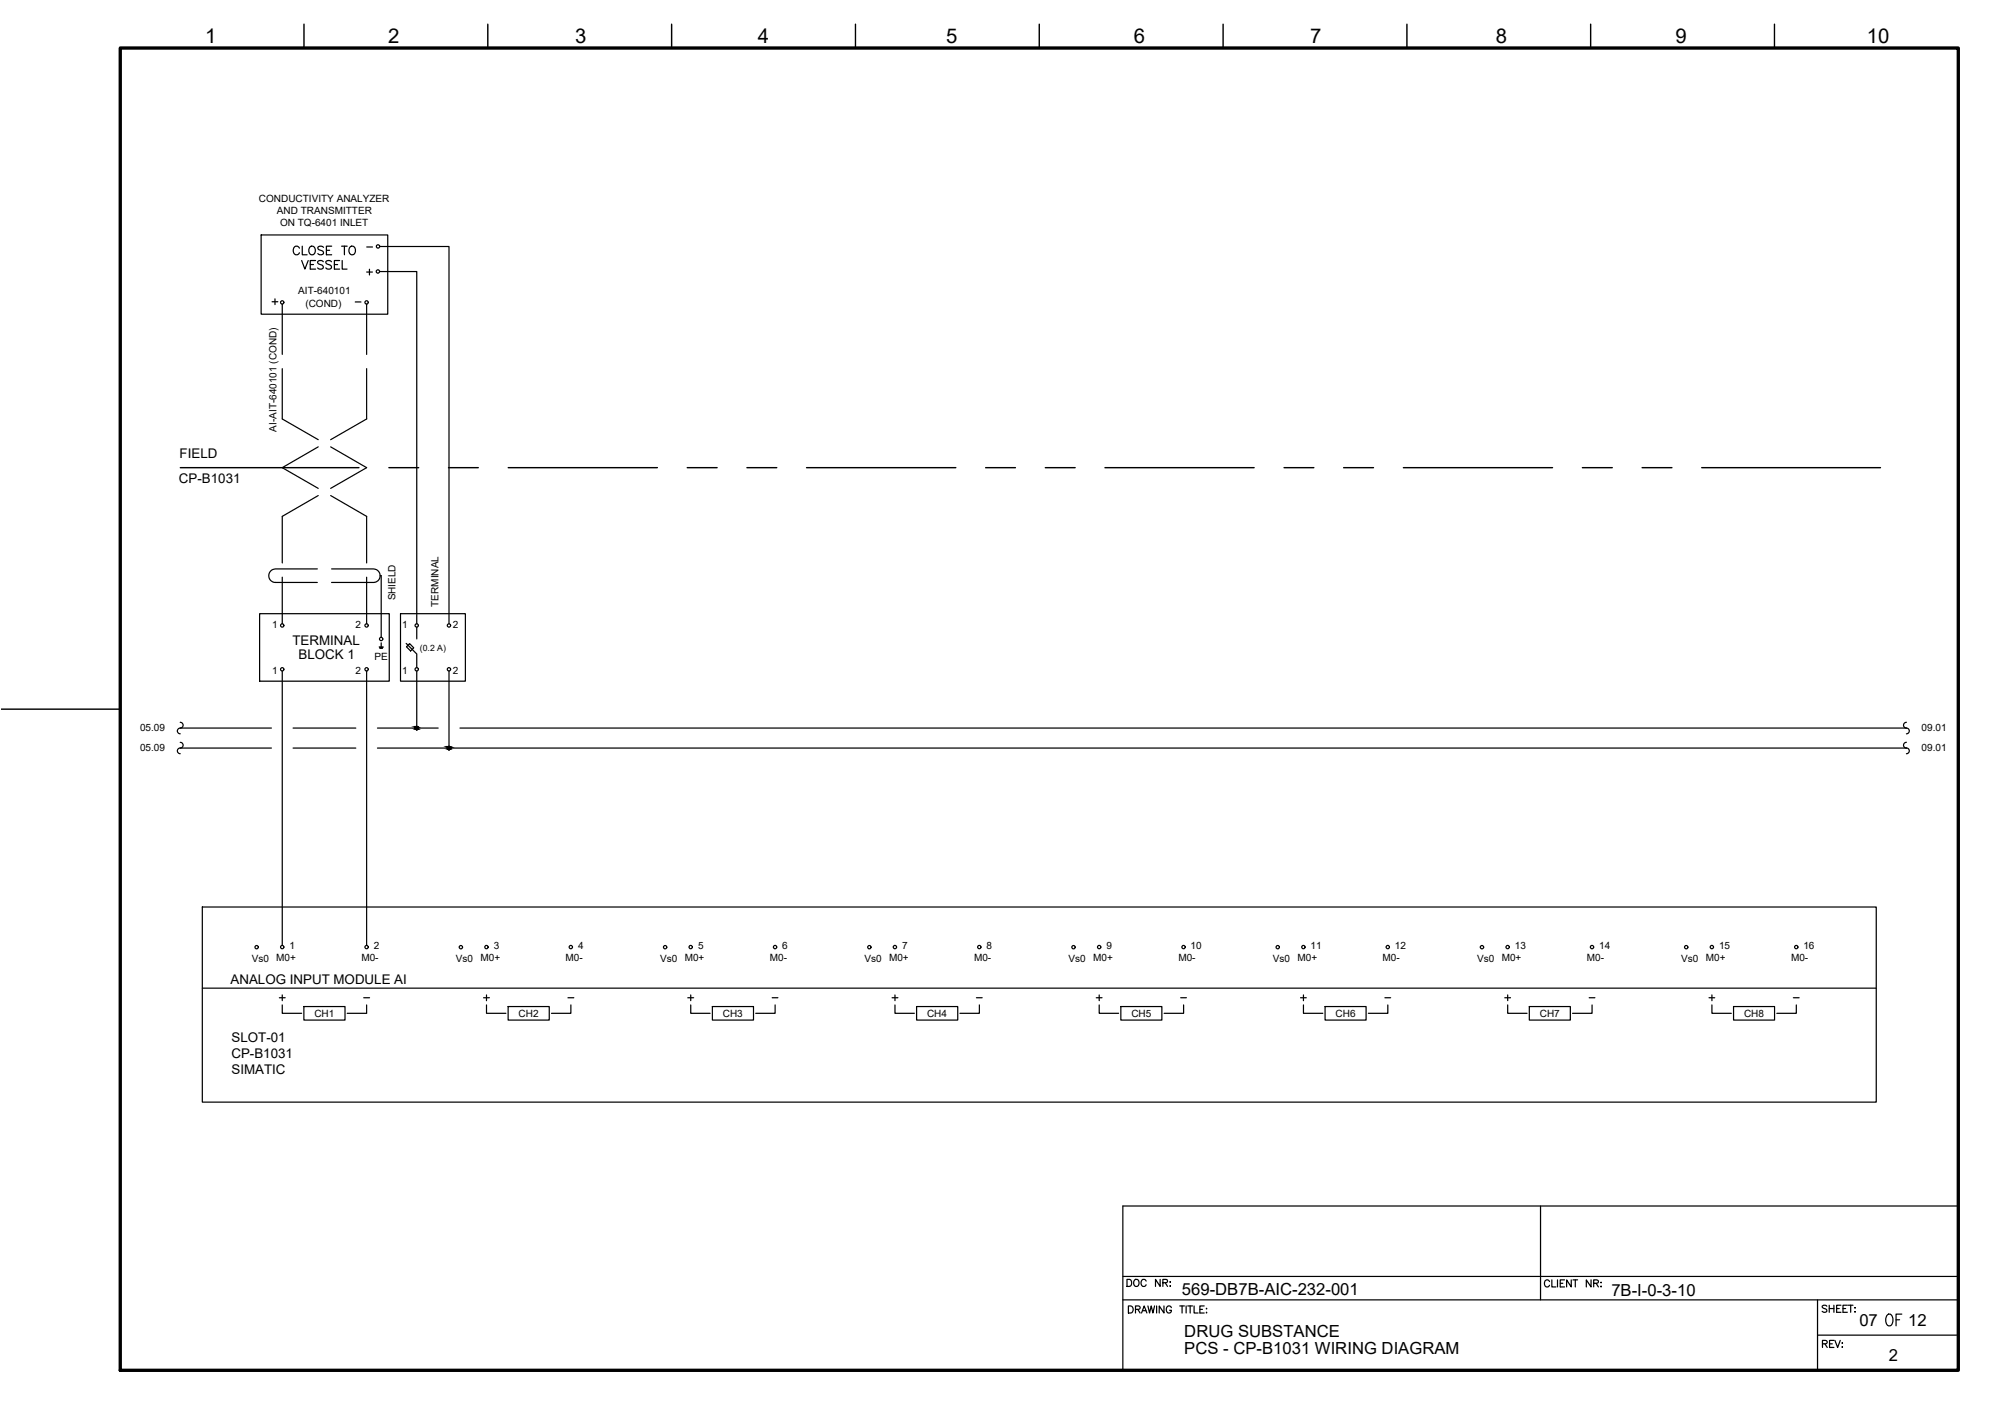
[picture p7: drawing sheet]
<svg xmlns="http://www.w3.org/2000/svg" width="420mm" height="297mm" viewBox="0 0 420 297" stroke-linecap="round" stroke-linejoin="round" font-family="sans-serif">
<!-- layer: G-TTLB-TTLB -->
<path d="M25.2 10.1h385v276.9h-385z" fill="none" stroke="#000" stroke-width=".7"/>
<!-- layer: G-TTLB-INDX -->
<path d="M63.7 5.1v5M102.2 5.1v5M140.7 5.1v5M179.2 5.1v5M217.7 5.1v5M256.2 5.1v5M294.7 5.1v5M333.2 5.1v5M371.7 5.1v5M.2 148.6h25" fill="none" stroke="#000" stroke-width=".3"/>
<!-- layer: LGSP IA4$0$LG_PLOT -->
<path d="M322.7 252.6v19.7M235.2 267.4h175M235.2 272.3h175M380.7 279.7h29.5M380.7 272.3v14.7M235.2 287h175" fill="none" stroke="#000" stroke-width=".25"/>
<!-- layer: LG_PLOT -->
<g fill="none" stroke="#000" stroke-width=".25">
<path d="M410.2 252.6h-175v34.4M236.1 268h.4a.8 .8 0 0 1 .5 .7 .8 .8 0 0 1-.5 .8h-.4zM236.3 273.6h.5a.78 .78 0 0 1 .6 .7 .78 .78 0 0 1-.6 .7h-.5zM237.7 268.1a.7 .7 0 0 1 .9 .6 .7 .7 0 0 1-.9 .7l-.3-.5 .1-.5zM237.8 274.3l.9-.1v-.5l-.9-.1v1.4M238.3 274.3l.5 .7M239.1 275l.5-1.4 .6 1.4M239.3 274.6h.7M240.1 268.4a.54 .54 0 0 0-.7-.4 .54 .54 0 0 0-.4 .6 .61 .61 0 0 0 .2 .8 .61 .61 0 0 0 .8-.1l.1-.2M240.4 273.6l.4 1.4 .3-1.4 .4 1.4 .3-1.4M242.3 273.6v1.4M243 268v1.5l-1-1.5v1.5"/>
<path d="M243.6 268.7l.8-.1 .1-.5-.9-.1v1.5M243.8 273.6v1.4l-1-1.4v1.4M244.1 268.7l.4 .8M245 268.6h.2zM245 269.4h.2zM245.3 273.9a.54 .54 0 0 0-.6-.3 .54 .54 0 0 0-.4 .5 .61 .61 0 0 0 .2 .8 .61 .61 0 0 0 .8-.1v-.3h-.3M247.1 273.6h1M247.6 273.6v1.4M248.4 273.6v1.4M248.8 273.6h1M249.3 273.6v1.4M250.1 273.6v1.4h.9"/>
<path d="M251.3 274.3h.6M252.2 273.6h-.9v1.4h.9M252.6 274.1h.2zM252.7 274.9v.1zM324.5 268.5a.54 .54 0 0 0-.6-.4 .54 .54 0 0 0-.4 .6 .6 .6 0 0 0 .2 .8 .6 .6 0 0 0 .8-.1v-.2M325 268.1v1.5h.9M326.2 268.1v1.5M326.8 268.8h.5M327.7 268.1h-.9v1.5h.9M329.1 268.1v1.5l-1-1.5v1.5M329.5 268.1h.9M329.9 268.1v1.5"/>
<path d="M333.2 268.1v1.5l-.9-1.5v1.5M333.8 268.8l.8-.1 .2-.2-.1-.2-.9-.2v1.5M334.3 268.8l.5 .8M335.3 268.6v.1zM335.3 269.4v.2zM382.6 273.6l-.3-.2-.6 .2v.3l.9 .4v.4a.63 .63 0 0 1-.9 0M383.1 273.4v1.5M383.1 274.1h1M384.1 273.4v1.5M384.7 274.1h.5M385.6 273.4h-.9v1.5h.9M386 274.1h.6"/>
<path d="M386.9 273.4h-.9v1.5h.9M387.1 273.4h1M387.6 273.4v1.5M388.5 274h.1zM388.5 274.8h.1zM381.7 281.5l.9-.1 .1-.3-.3-.3h-.7v1.5M382.2 281.5l.5 .8M383.2 281.5h.6M384.1 280.8h-.9v1.5h.9M384.3 280.8l.6 1.5 .5-1.5M385.8 281.4h.1zM385.9 282.1v.2z"/>
</g>
<!-- layer: I_DATA -->
<g fill="none" stroke="#000" stroke-width=".25">
<path d="M54.7 49.2h26.5v16.6h-26.5zM62.7 52a.67 .67 0 0 0-.7-.4 .67 .67 0 0 0-.6 .7v.4a.67 .67 0 0 0 .6 .7 .67 .67 0 0 0 .7-.5M63.2 54.6l.7 1.8 .7-1.8M63.3 51.6v1.8h1M64.9 51.8a.66 .66 0 0 1 .7-.2 .66 .66 0 0 1 .4 .7v.4a.68 .68 0 0 1-.6 .7 .68 .68 0 0 1-.7-.7zM65 55.4h.7M66.1 54.6h-1.1v1.8h1.1M67.7 54.8a.67 .67 0 0 0-.6-.3 .67 .67 0 0 0-.6 .5l.2 .3 .8 .3a.43 .43 0 0 1 0 .7 .82 .82 0 0 1-1-.2M67.8 51.8a.67 .67 0 0 0-.7-.3 .67 .67 0 0 0-.5 .5l.1 .3 .9 .3 .2 .5a.78 .78 0 0 1-1.2 0M68.4 52.4h.6M69.4 54.8a.67 .67 0 0 0-.6-.3 .67 .67 0 0 0-.6 .5l.2 .3 .9 .3a.43 .43 0 0 1 0 .7 .82 .82 0 0 1-1.1-.2M69.5 51.6h-1.1v1.8h1.1"/>
<path d="M70 55.4h.7M71.1 54.6h-1.1v1.8h1.1M71.5 51.6h1.2M71.7 54.6v1.8h1M72.1 51.6v1.8M73.4 51.7a.9 .9 0 0 1 1.1 .6 .9 .9 0 0 1-.6 1.1 .94 .94 0 0 1-.8-.7 .94 .94 0 0 1 .3-1zM57 63.2h1.2M57.6 62.6v1.2M54.4 128.6h27.1v14.1h-27.1zM79.4 135.5h.9M79.5 135.7h.7M79.6 135.8h.5"/>
<path d="M79.8 134.6v.9M83.9 128.6h13.6v14.1h-13.6zM42.4 190h350.6v40.9h-350.6zM59.1 210.5v1.8h4.1M63.6 210.8h8.7v2.9h-8.7zM76.8 210.5v1.8h-4.1M101.3 209h1.2M101.9 210.5v1.8h4.1M101.9 208.4v1.2M106.4 210.8h8.6v2.9h-8.6zM119.6 210.5v1.8h-4.1M144.1 209h1.2"/>
<path d="M144.7 210.5v1.8h4M144.7 208.4v1.2M149.2 210.8h8.6v2.9h-8.6zM162.3 210.5v1.8h-4M187.5 210.5v1.8h4M192 210.8h8.6v2.9h-8.6zM205.1 210.5v1.8h-4M230.2 210.5v1.8h4.1M234.8 210.8h8.6v2.9h-8.6zM247.9 210.5v1.8h-4.1M272.4 209h1.2M273 210.5v1.8h4.1"/>
<path d="M273 208.4v1.2M277.5 210.8h8.6v2.9h-8.6zM290.7 210.5v1.8h-4.1M315.2 209h1.2M315.8 210.5v1.8h4M315.8 208.4v1.2M320.3 210.8h8.6v2.9h-8.6zM333.5 210.5v1.8h-4.1M358.6 210.5v1.8h4M363.1 210.8h8.6v2.9h-8.6zM376.2 210.5v1.8h-4"/>
<circle cx="59.1" cy="63.3" r=".35"/>
<circle cx="59.1" cy="131" r=".35"/>
<circle cx="76.8" cy="131" r=".35"/>
<circle cx="79.8" cy="133.9" r=".35"/>
<circle cx="87.3" cy="131" r=".35"/>
<circle cx="94" cy="131" r=".35"/>
<circle cx="59.1" cy="140.2" r=".35"/>
<circle cx="76.8" cy="140.2" r=".35"/>
<circle cx="87.3" cy="140.2" r=".35"/>
<circle cx="94" cy="140.2" r=".35"/>
<circle cx="53.8" cy="198.4" r=".35"/>
<circle cx="59.1" cy="198.4" r=".35"/>
<circle cx="76.8" cy="198.4" r=".35"/>
<circle cx="96.5" cy="198.4" r=".35"/>
<circle cx="101.9" cy="198.4" r=".35"/>
<circle cx="119.6" cy="198.4" r=".35"/>
<circle cx="139.3" cy="198.4" r=".35"/>
<circle cx="144.7" cy="198.4" r=".35"/>
<circle cx="162.3" cy="198.4" r=".35"/>
<circle cx="182.1" cy="198.4" r=".35"/>
<circle cx="187.4" cy="198.4" r=".35"/>
<circle cx="205.1" cy="198.4" r=".35"/>
<circle cx="224.8" cy="198.4" r=".35"/>
<circle cx="230.2" cy="198.4" r=".35"/>
<circle cx="247.9" cy="198.4" r=".35"/>
<circle cx="267.6" cy="198.4" r=".35"/>
<circle cx="273" cy="198.4" r=".35"/>
<circle cx="290.7" cy="198.4" r=".35"/>
<circle cx="310.4" cy="198.4" r=".35"/>
<circle cx="315.8" cy="198.4" r=".35"/>
<circle cx="333.4" cy="198.4" r=".35"/>
<circle cx="353.2" cy="198.4" r=".35"/>
<circle cx="358.6" cy="198.4" r=".35"/>
<circle cx="376.2" cy="198.4" r=".35"/>
</g>
<!-- layer: I_El_CTRL -->
<g fill="none" stroke="#000" stroke-width=".25">
<path d="M79.5 56.9h7.8v73.8M79.5 51.6h14.5v79.1M59.1 63.7v10.5M59.1 77.2v10.6l7.6 4.3M76.8 63.7v10.5M76.8 77.2v10.6l-7.5 4.3M66.7 93.6l-7.6 4.4 7.6 4.3M69.3 93.6l7.5 4.4-7.5 4.3M66.5 119.2h-8.8a1.42 1.42 0 0 0-1.4 1.4 1.42 1.42 0 0 0 1.4 1.4h8.8M66.7 103.8l-7.6 4.4v9.7M69.3 103.8l7.5 4.4v9.7M69.4 119.2h8.8a1.42 1.42 0 0 1 1.4 1.4 1.42 1.42 0 0 1-1.4 1.4h-8.8"/>
<path d="M59.1 120.9v9.8M76.8 120.9v9.8M79.6 120.6h.2v12.9M37.8 151.3a.64 .64 0 0 1 .5 .8 .64 .64 0 0 1-.8 .5 .6 .6 0 0 0-.3 .6 .6 .6 0 0 0 .6 .5M37.8 155.5a.6 .6 0 0 1 .6 .6 .6 .6 0 0 1-.6 .6M37.8 156.7a.6 .6 0 0 0-.7 .6 .6 .6 0 0 0 .7 .6M59.1 140.6v57.4M76.8 140.6v57.4M399.3 151.3a.64 .64 0 0 0-.6 .8 .64 .64 0 0 0 .8 .5 .6 .6 0 0 1 .4 .6 .6 .6 0 0 1-.6 .5M399.3 155.5a.6 .6 0 0 0-.6 .6 .6 .6 0 0 0 .6 .6M399.3 156.7a.6 .6 0 0 1 .6 .6 .6 .6 0 0 1-.6 .6"/>
</g>
<!-- layer: I_EL_BLUE -->
<g fill="none" stroke="#000" stroke-width=".25">
<path d="M37.8 152.5h19.1M61.4 152.5h13.1M79.1 152.5h12.7M87.3 140.6v11.9M96.3 152.5h303"/>
<circle cx="87.3" cy="152.5" r=".35"/>
</g>
<!-- layer: I_EL_WHITE -->
<g fill="none" stroke="#000" stroke-width=".25">
<path d="M37.8 156.7h19.1M61.4 156.7h13.1M79.1 156.7h320.2M94 140.6v16.1"/>
<circle cx="94" cy="156.7" r=".35"/>
</g>
<!-- layer: I_LIMIT_LINE -->
<g fill="none" stroke="#000" stroke-width=".3">
<path d="M37.8 98h37.4M81.4 98h6.3M93.9 98h6.3M106.4 98h31.3M143.9 98h6.3M156.4 98h6.3M168.9 98h31.3M206.4 98h6.3M218.9 98h6.3M231.4 98h31.3M268.9 98h6.3M281.4 98h6.3"/>
<path d="M293.9 98h31.3M331.4 98h6.3M343.9 98h6.3M356.4 98h37.5"/>
</g>
<!-- layer: EI-CTRL -->
<path d="M85.1 134.8l2.2 2.2v2.9M85.8 134.8l.9 .9-.7 .7-.9-.9zM87.3 131.4v2.4M42.4 207h350.6" fill="none" stroke="#000" stroke-width=".25"/>
<!-- layer: I_EL_WHITE -->
<g fill="#000" stroke="#000" stroke-width=".21">
<path d="M93.9 156.4h.1z"/>
<path d="M93.9 156.4h.1zM93.9 156.4h.1z"/>
<path d="M93.9 156.4h.1zM93.8 156.4h.2z"/>
<path d="M93.8 156.4l.2 .1zM93.8 156.4l.2 .1z"/>
<path d="M93.8 156.5l.2 .1zM93.8 156.5l.2 .1z"/>
<path d="M93.7 156.6h.3zM93.7 156.6h.3z"/>
<path d="M93.7 156.6l.3 .1zM93.7 156.6l.3 .1z"/>
<path d="M94 156.4h.2zM94 156.4h.2z"/>
<path d="M94 157h.1zM94 157l.1 .1z"/>
<path d="M94 156.4h.3zM94 156.4h.3z"/>
<path d="M93.9 157h.3zM93.9 157h.2z"/>
<path d="M94 156.4h.3zM94 156.4h.3z"/>
<path d="M93.8 157h.5zM93.8 157h.4z"/>
<path d="M94 156.4l.3 .1zM94 156.4l.3 .1z"/>
<path d="M93.8 156.9h.5zM93.8 156.9l.5 .1z"/>
<path d="M94 156.5l.4 .1zM94 156.5l.4 .1z"/>
<path d="M93.7 156.9h.7zM93.7 156.9h.6z"/>
<path d="M94 156.6h.4zM94 156.6h.4z"/>
<path d="M93.7 156.8h.7zM93.7 156.8l.7 .1z"/>
<path d="M94 156.6l.4 .1zM94 156.6l.4 .1z"/>
<path d="M93.7 156.7l.7 .1zM93.7 156.7l.7 .1z"/>
<path d="M93.7 156.8h.7zM93.7 156.8h.7z"/>
</g>
<!-- layer: I_EL_BLUE -->
<g fill="#000" stroke="#000" stroke-width=".21">
<path d="M87.2 152.2h.1z"/>
<path d="M87.2 152.2h.1zM87.1 152.2h.2z"/>
<path d="M87.1 152.2l.2 .1zM87.1 152.2l.2 .1z"/>
<path d="M87.1 152.3h.2zM87.1 152.3h.2z"/>
<path d="M87 152.3l.3 .1zM87 152.3l.3 .1z"/>
<path d="M87 152.4h.3zM87 152.4h.3z"/>
<path d="M87 152.4l.3 .1zM87 152.4l.3 .1z"/>
<path d="M87.3 152.2h.1zM87.3 152.2h.1z"/>
<path d="M87.2 152.9h.2zM87.2 152.9h.1z"/>
<path d="M87.3 152.2h.2zM87.3 152.2h.2z"/>
<path d="M87.1 152.8h.4zM87.1 152.8l.3 .1z"/>
<path d="M87.3 152.2l.2 .1zM87.3 152.2l.2 .1z"/>
<path d="M87.1 152.8h.4zM87.1 152.8h.4z"/>
<path d="M87.3 152.3h.3zM87.3 152.3h.3z"/>
<path d="M87 152.8h.6zM87 152.8h.5z"/>
<path d="M87.3 152.3l.3 .1zM87.3 152.3l.3 .1z"/>
<path d="M87 152.7h.6zM87 152.7l.6 .1z"/>
<path d="M87.3 152.4h.4zM87.3 152.4h.4z"/>
<path d="M87 152.6h.6zM87 152.6l.6 .1z"/>
<path d="M87.3 152.4l.4 .1zM87.3 152.4l.4 .1z"/>
<path d="M87 152.5l.7 .1zM87 152.5l.7 .1z"/>
<path d="M87 152.6h.7zM87 152.6h.6z"/>
</g>
<text font-size="5.7" x="394.1" y="279">OF</text>
<g font-size="4.4">
<text x="75.8" y="58.9">+</text>
<text x="57.5" y="211">+</text>
<text x="185.9" y="211">+</text>
<text x="228.6" y="211">+</text>
<text x="357" y="211">+</text>
</g>
<g font-size="4.3">
<text x="43" y="9">1</text>
<text x="81.3" y="9">2</text>
<text x="120.5" y="9">3</text>
<text x="158.7" y="9">4</text>
<text x="198.2" y="9">5</text>
<text x="237.5" y="9">6</text>
<text x="274.4" y="9">7</text>
<text x="313.3" y="9">8</text>
<text x="350.9" y="9">9</text>
<text x="391" y="9">10</text>
</g>
<g font-size="3.5">
<text x="247.5" y="271.3">569-DB7B-AIC-232-001</text>
<text x="337.5" y="271.4">7B-I-0-3-10</text>
<text x="248.1" y="280.1">DRUG SUBSTANCE</text>
<text x="389.4" y="277.7">07</text>
<text x="399.6" y="277.7">12</text>
<text x="248.1" y="283.7">PCS - CP-B1031 WIRING DIAGRAM</text>
<text x="395.6" y="285">2</text>
</g>
<g font-size="2.8">
<text x="37.6" y="96">FIELD</text>
<text x="37.5" y="101.1">CP-B1031</text>
<text x="61.2" y="135.1">TERMINAL</text>
<text x="62.5" y="138.1">BLOCK 1</text>
<text x="48.3" y="206.2">ANALOG INPUT MODULE AI</text>
<text x="48.5" y="221.6">CP-B1031</text>
<text x="48.5" y="218.3">SLOT-01</text>
<text x="48.5" y="225">SIMATIC</text>
</g>
<g font-size="2.6">
<text x="75.8" y="52.9">-</text>
<text x="73.4" y="64.6">-</text>
<text x="75.1" y="210.3">-</text>
<text x="118.2" y="210.3">-</text>
<text x="160.9" y="210.3">-</text>
<text x="203.6" y="210.3">-</text>
<text x="246.2" y="210.3">-</text>
<text x="289.3" y="210.3">-</text>
<text x="332" y="210.3">-</text>
<text x="374.6" y="210.3">-</text>
</g>
<g font-size="2.1">
<text x="54.2" y="42.4">CONDUCTIVITY ANALYZER</text>
<text x="58" y="44.9">AND TRANSMITTER</text>
<text x="58.7" y="47.4">ON TQ-6401 INLET</text>
<text x="62.5" y="61.7">AIT-640101</text>
<text x="64" y="64.2">(COND)</text>
<text x="57.9" y="90.4" transform="rotate(-90 57.9 90.4)">AI-AIT-640101 (COND)</text>
<text x="82.8" y="125.8" transform="rotate(-90 82.8 125.8)">SHIELD</text>
<text x="57" y="131.6">1</text>
<text x="74.4" y="131.6">2</text>
<text x="84.2" y="131.6">1</text>
<text x="91.8" y="127.1" transform="rotate(-90 91.8 127.1)">TERMINAL</text>
<text x="94.8" y="131.6">2</text>
<text x="57" y="141.2">1</text>
<text x="74.4" y="141.1">2</text>
<text x="78.4" y="138.2">PE</text>
<text x="84.2" y="141.2">1</text>
<text x="94.8" y="141.2">2</text>
<text x="29.3" y="153.1">05.09</text>
<text x="402.5" y="153.1">09.01</text>
<text x="29.3" y="157.3">05.09</text>
<text x="402.5" y="157.3">09.01</text>
<text x="52.7" y="201.4">Vs0</text>
<text x="57.9" y="201.4">M0+</text>
<text x="60.6" y="198.8">1</text>
<text x="75.7" y="201.4">M0-</text>
<text x="78.3" y="198.8">2</text>
<text x="95.5" y="201.4">Vs0</text>
<text x="100.6" y="201.4">M0+</text>
<text x="103.4" y="198.8">3</text>
<text x="118.5" y="201.4">M0-</text>
<text x="121.1" y="198.8">4</text>
<text x="138.3" y="201.4">Vs0</text>
<text x="143.4" y="201.4">M0+</text>
<text x="146.2" y="198.8">5</text>
<text x="161.2" y="201.4">M0-</text>
<text x="163.8" y="198.8">6</text>
<text x="181.1" y="201.4">Vs0</text>
<text x="186.2" y="201.4">M0+</text>
<text x="189" y="198.8">7</text>
<text x="204" y="201.4">M0-</text>
<text x="206.6" y="198.8">8</text>
<text x="223.8" y="201.4">Vs0</text>
<text x="229" y="201.4">M0+</text>
<text x="231.8" y="198.8">9</text>
<text x="246.8" y="201.4">M0-</text>
<text x="249.4" y="198.8">10</text>
<text x="266.6" y="201.4">Vs0</text>
<text x="271.8" y="201.4">M0+</text>
<text x="274.5" y="198.8">11</text>
<text x="289.6" y="201.4">M0-</text>
<text x="292.2" y="198.8">12</text>
<text x="309.4" y="201.4">Vs0</text>
<text x="314.5" y="201.4">M0+</text>
<text x="317.3" y="198.8">13</text>
<text x="332.4" y="201.4">M0-</text>
<text x="334.9" y="198.8">14</text>
<text x="352.1" y="201.4">Vs0</text>
<text x="357.3" y="201.4">M0+</text>
<text x="360.1" y="198.8">15</text>
<text x="375.1" y="201.4">M0-</text>
<text x="377.7" y="198.8">16</text>
<text x="65.8" y="213">CH1</text>
<text x="108.6" y="213">CH2</text>
<text x="151.4" y="213">CH3</text>
<text x="194.2" y="213">CH4</text>
<text x="237" y="213">CH5</text>
<text x="279.7" y="213">CH6</text>
<text x="322.5" y="213">CH7</text>
<text x="365.3" y="213">CH8</text>
</g>
<text font-size="1.8" x="87.9" y="136.3">(0.2 A)</text>
</svg>
